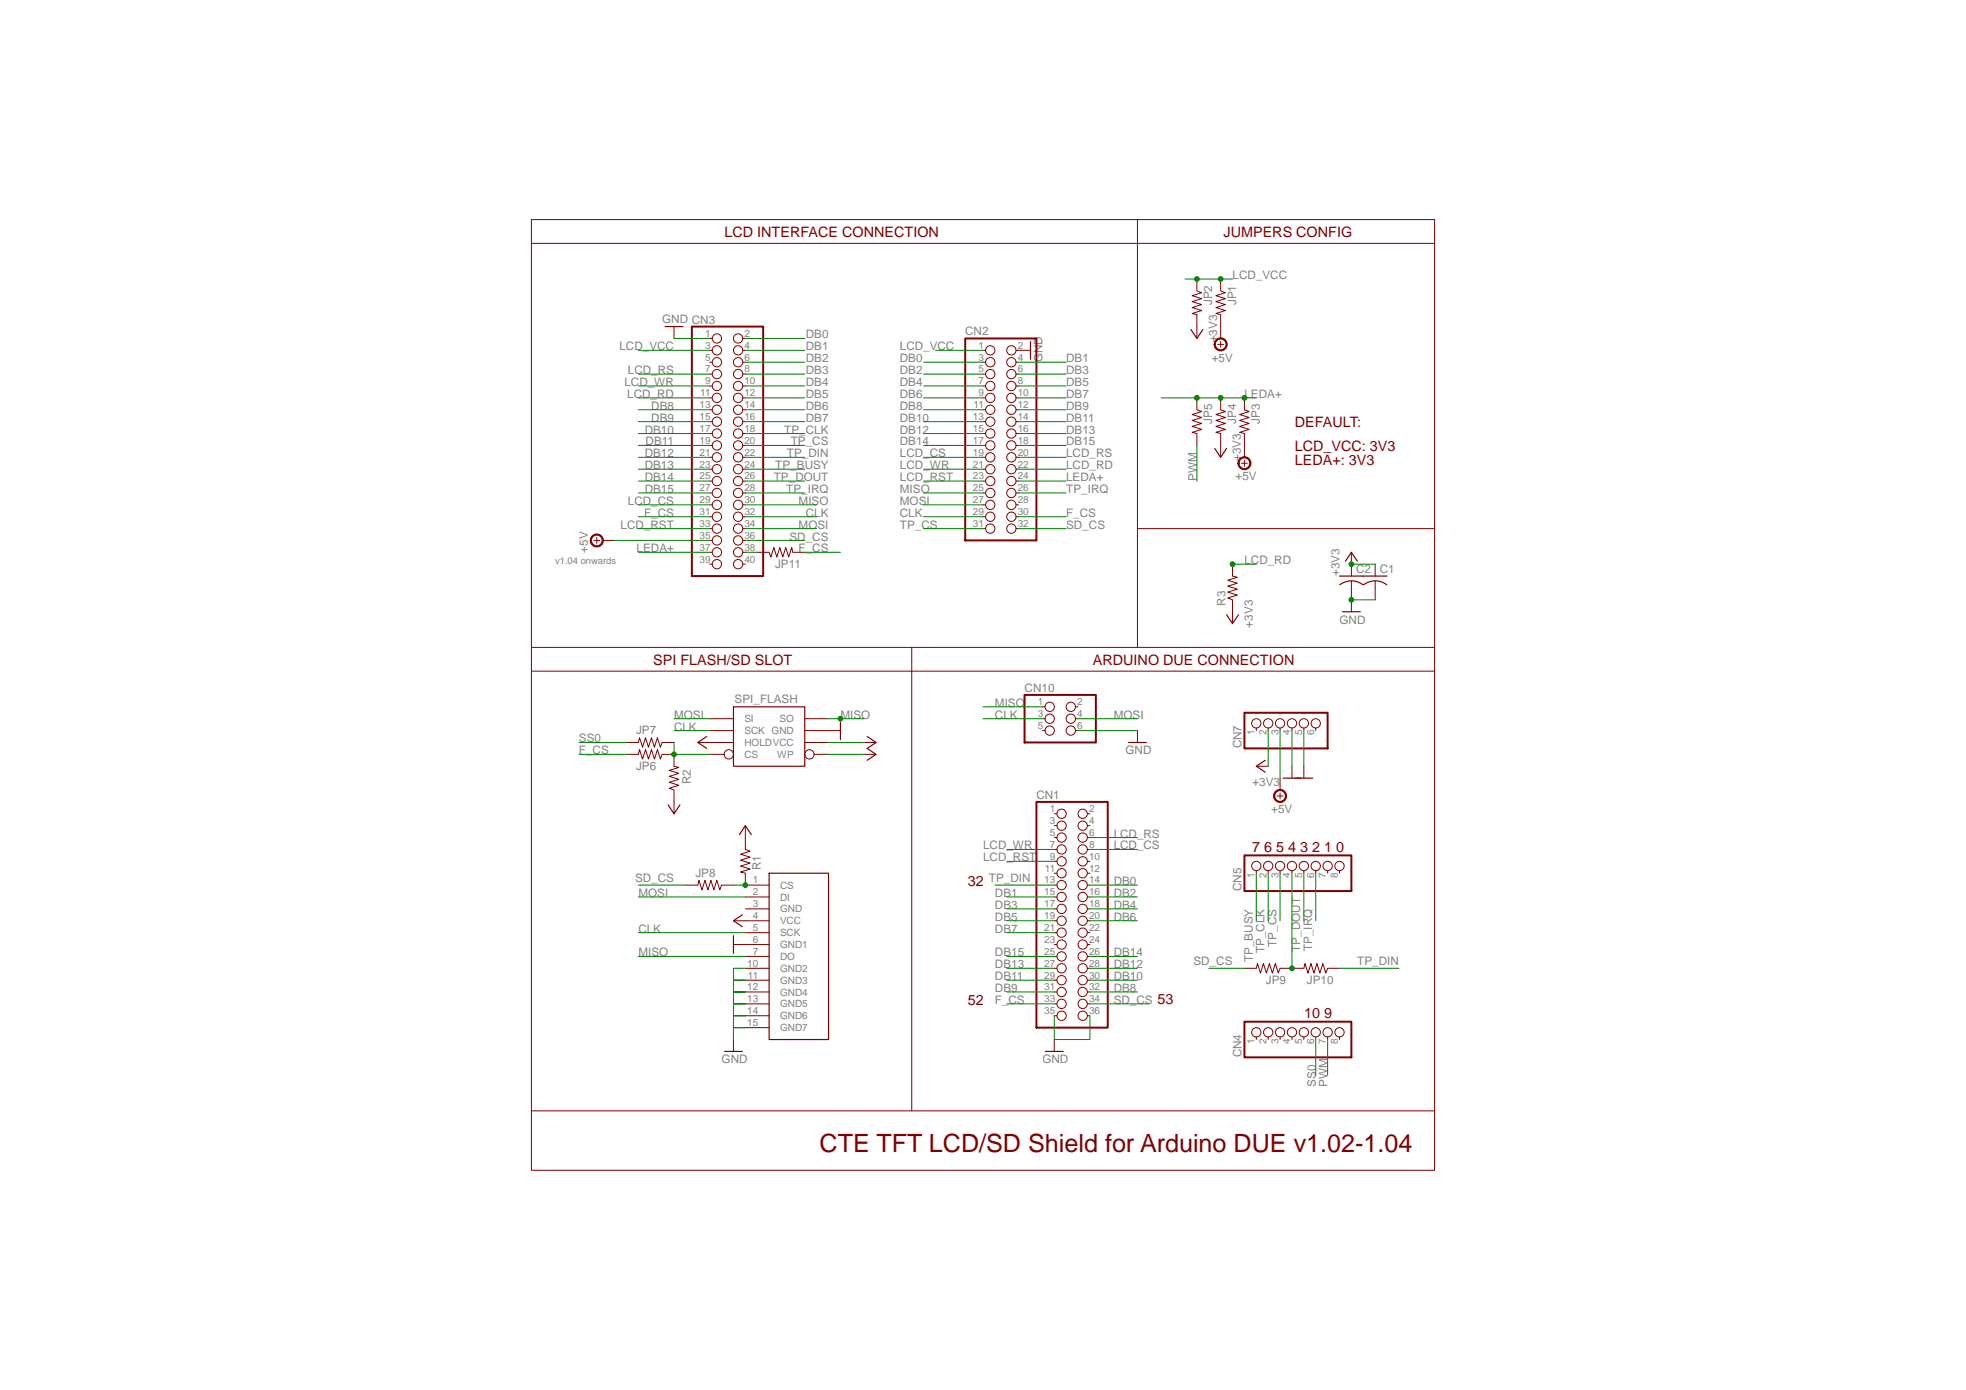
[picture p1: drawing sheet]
<svg xmlns="http://www.w3.org/2000/svg" width="420mm" height="297mm" viewBox="0 0 420 297" stroke-linecap="round" stroke-linejoin="round" font-family="sans-serif">
<g fill="none" stroke="#800000" stroke-width=".21">
<path d="M113.6 52h129.5v86.3M243.1 46.9v5.1h63.5M144 69.8v2.5M210.1 79.9h.5M210.1 77.4h.5M210.1 74.9h.5M217.1 79.9h.6M217.1 77.4h.6M217.1 74.9h3.1M210.1 97.7h.5M210.1 95.2h.5M210.1 92.6h.5"/>
<path d="M210.1 90.1h.5M210.1 87.6h.5M210.1 85h.5M210.1 82.5h.5M217.1 97.7h.6M217.1 95.2h.6M217.1 92.6h.6M217.1 90.1h.6M217.1 87.6h.6M217.1 85h.6M217.1 82.5h.6M210.1 113h.5"/>
<path d="M210.1 110.4h.5M210.1 107.9h.5M210.1 105.3h.5M210.1 102.8h.5M210.1 100.3h.5M217.1 113h.6M217.1 110.4h.6M217.1 107.9h.6M217.1 105.3h.6M217.1 102.8h.6M217.1 100.3h.6M243.1 113h63.5"/>
<path d="M288.8 118v2.6M113.6 138.3h81.2v99.1M194.8 138.3h111.8v5.1M288.8 128.2v2.5M306.6 138.3v-91.4h-193v190.5h193M113.6 143.4h193v94M149.1 158.7h7.6M151.7 156.1h5M151.7 153.6h5M172 156.1h7.6M172 153.6h5.1M172 158.7h5.1"/>
<path d="M222.8 156.1h.5M222.8 153.6h.5M222.8 151h.5M229.8 156.1h.6M229.8 153.6h.6M229.8 151h.6M243.1 156.1v2.6M268.5 155.6v.5M271 155.6v.5M273.6 155.6v.5M276.1 155.6v.5M278.6 155.6v.5"/>
<path d="M281.2 155.6v.5M151.7 161.2h3.1M174 161.2h3.1M184.7 161.2h2.5M268.5 163.7h2.5M273.6 166.3v2.5M276.1 163.7v2.6M278.6 163.7v2.6M268.5 186v.6M271 186v.6M273.6 186v.6M276.1 186v.6"/>
<path d="M278.6 186v.6M281.2 186v.6M283.7 186v.6M286.3 186v.6M113.6 237.4v12.7h193v-12.7M268.5 221.6v.5M271 221.6v.5M273.6 221.6v.5M276.1 221.6v.5M278.6 221.6v.5M281.2 221.6v.5M283.7 221.6v.5"/>
<path d="M286.3 221.6v.5"/>
<circle cx="211.6" cy="79.9" r="1"/>
<circle cx="211.6" cy="77.4" r="1"/>
<circle cx="211.6" cy="74.9" r="1"/>
<circle cx="216.1" cy="79.9" r="1"/>
<circle cx="216.1" cy="77.4" r="1"/>
<circle cx="216.1" cy="74.9" r="1"/>
<circle cx="211.6" cy="97.7" r="1"/>
<circle cx="211.6" cy="95.2" r="1"/>
<circle cx="211.6" cy="92.6" r="1"/>
<circle cx="211.6" cy="90.1" r="1"/>
<circle cx="211.6" cy="87.6" r="1"/>
<circle cx="211.6" cy="85" r="1"/>
<circle cx="211.6" cy="82.5" r="1"/>
<circle cx="216.1" cy="97.7" r="1"/>
<circle cx="216.1" cy="95.2" r="1"/>
<circle cx="216.1" cy="92.6" r="1"/>
<circle cx="216.1" cy="90.1" r="1"/>
<circle cx="216.1" cy="87.6" r="1"/>
<circle cx="216.1" cy="85" r="1"/>
<circle cx="216.1" cy="82.5" r="1"/>
<circle cx="211.6" cy="113" r="1"/>
<circle cx="211.6" cy="110.4" r="1"/>
<circle cx="211.6" cy="107.9" r="1"/>
<circle cx="211.6" cy="105.3" r="1"/>
<circle cx="211.6" cy="102.8" r="1"/>
<circle cx="211.6" cy="100.3" r="1"/>
<circle cx="216.1" cy="113" r="1"/>
<circle cx="216.1" cy="110.4" r="1"/>
<circle cx="216.1" cy="107.9" r="1"/>
<circle cx="216.1" cy="105.3" r="1"/>
<circle cx="216.1" cy="102.8" r="1"/>
<circle cx="216.1" cy="100.3" r="1"/>
<circle cx="224.3" cy="156.1" r="1"/>
<circle cx="224.3" cy="153.6" r="1"/>
<circle cx="224.3" cy="151" r="1"/>
<circle cx="228.8" cy="156.1" r="1"/>
<circle cx="228.8" cy="153.6" r="1"/>
<circle cx="228.8" cy="151" r="1"/>
<circle cx="268.5" cy="154.6" r="1"/>
<circle cx="271" cy="154.6" r="1"/>
<circle cx="273.6" cy="154.6" r="1"/>
<circle cx="276.1" cy="154.6" r="1"/>
<circle cx="278.6" cy="154.6" r="1"/>
<circle cx="281.2" cy="154.6" r="1"/>
<circle cx="155.8" cy="161.2" r="1"/>
<circle cx="173" cy="161.2" r="1"/>
<circle cx="268.5" cy="185.1" r="1"/>
<circle cx="271" cy="185.1" r="1"/>
<circle cx="273.6" cy="185.1" r="1"/>
<circle cx="276.1" cy="185.1" r="1"/>
<circle cx="278.6" cy="185.1" r="1"/>
<circle cx="281.2" cy="185.1" r="1"/>
<circle cx="283.7" cy="185.1" r="1"/>
<circle cx="286.3" cy="185.1" r="1"/>
<circle cx="268.5" cy="220.6" r="1"/>
<circle cx="271" cy="220.6" r="1"/>
<circle cx="273.6" cy="220.6" r="1"/>
<circle cx="276.1" cy="220.6" r="1"/>
<circle cx="278.6" cy="220.6" r="1"/>
<circle cx="281.2" cy="220.6" r="1"/>
<circle cx="283.7" cy="220.6" r="1"/>
<circle cx="286.3" cy="220.6" r="1"/>
</g>
<path d="M142.1 69.8h3.9M220.2 73v3.8M287.5 119.9l1.3-1.9 1.3 1.9M286.9 130.7h3.8M151 157.4l-1.9 1.3 1.9 1.2M156.7 151h15.3v12.7h-15.3zM179.6 154.2v3.8M185.3 159.9l1.9 1.3-1.9 1.3M241.2 158.7h3.8M270.4 162.5l-1.9 1.2 1.9 1.3M274.2 166.3h6.4" fill="none" stroke="#800000" stroke-width=".25"/>
<path d="M206.3 72.3h15.2v43.2h-15.2zM219 148.5h15.2v10.2h-15.2zM265.9 152.3h17.8v7.6h-17.8zM265.9 182.8h22.9v7.6h-22.9zM265.9 218.3h22.9v7.7h-22.9z" fill="none" stroke="#800000" stroke-width=".42"/>
<path d="M272.7 169a1.39 1.39 0 0 1 2.1 .5 1.39 1.39 0 0 1-.9 2 1.39 1.39 0 0 1-1.7-1.4h.2a1.14 1.14 0 0 1 1.6-1.1 1.14 1.14 0 0 1 .3 1.9 1.14 1.14 0 0 1-1.8-.5l-.1-.3h-.2v-.3z" fill-rule="evenodd" fill="#800000"/>
<g fill="none" stroke="#800000" stroke-width=".21">
<path d="M255.8 59.6v2.6l1 .3-2 .7 2 .6-2 .7 2 .6-2 .6 2 .7-2 .6 1 .2v5.1M260.9 59.6v2.6l1 .3-2 .7 2 .6-2 .7 2 .6-2 .6 2 .7-2 .6 1 .2v5.1M184.7 158.7h2.5M133.9 161.2h2.5l.3-1 .6 2 .7-2 .6 2 .6-2 .7 2 .6-2 .6 2 .4-1h2.5v2.5l1.1 .3-2.1 .6 2.1 .7-2.1 .6 2.1 .6-2.1 .7 2.1 .6-2.1 .6 1 .4v5.1M159.3 176.4v5.1l1 .4-2 .6 2 .7-2 .6 2 .6-2 .7 2 .6-2 .7 1 .2v2.5h5.1M272.7 169a1.39 1.39 0 0 1 2.1 .5 1.39 1.39 0 0 1-.9 2 1.39 1.39 0 0 1-1.7-1.4h.2a1.14 1.14 0 0 1 1.6-1.1 1.14 1.14 0 0 1 .3 1.9 1.14 1.14 0 0 1-1.8-.5l-.1-.3h-.2v-.3zM272.9 170.1h1.3M273.6 169.5v1.2M146.6 189.1h2.5l.3-1 .6 2.1 .7-2.1 .6 2.1 .6-2.1 .7 2.1 .6-2.1 .6 2.1 .4-1.1h2.5M156.7 196.8h7.7M159.3 191.7h5.1M159.3 194.2h5.1"/>
<path d="M159.3 199.3h5.1M156.7 201.8h7.7M159.3 204.4h5.1M159.3 206.9h5.1M159.3 212h5.1M159.3 214.5h5.1M159.3 217.1h5.1M159.3 219.6h5.1M159.3 209.5h5.1M156.7 222.1v2.6"/>
</g>
<path d="M254.5 70.4l1.3 1.9 1.3-1.9M185.3 157.4l1.9 1.3-1.9 1.2M142.8 172l1.2 1.9 1.3-1.9M158 178.4l1.3-2 1.3 2M156.7 199.9v3.9M158.7 195.5l-2 1.3 2 1.2M164.4 186.6h12.7v35.5h-12.7zM154.8 224.7h3.9" fill="none" stroke="#800000" stroke-width=".25"/>
<path d="M260 72.5a1.39 1.39 0 0 1 2.1 .5 1.39 1.39 0 0 1-.9 2 1.39 1.39 0 0 1-1.7-1.4h.2a1.14 1.14 0 0 1 1.6-1.1 1.14 1.14 0 0 1 .3 1.9 1.14 1.14 0 0 1-1.8-.5l-.1-.3h-.2v-.4z" fill-rule="evenodd" fill="#800000"/>
<path d="M260 72.5a1.39 1.39 0 0 1 2.1 .5 1.39 1.39 0 0 1-.9 2 1.39 1.39 0 0 1-1.7-1.4h.2a1.14 1.14 0 0 1 1.6-1.1 1.14 1.14 0 0 1 .3 1.9 1.14 1.14 0 0 1-1.8-.5l-.1-.3h-.2v-.4zM260.2 73.6h1.3M260.9 73v1.2M260.9 85v2.6l1 .3-2 .7 2 .6-2 .7 2 .6-2 .6 2 .7-2 .6 1 .2v5.1M265.9 85v2.6l1.1 .3-2.1 .7 2.1 .6-2.1 .7 2.1 .6-2.1 .6 2.1 .7-2.1 .6 1 .2v5.1" fill="none" stroke="#800000" stroke-width=".21"/>
<path d="M259.6 95.8l1.3 1.9 1.2-1.9" fill="none" stroke="#800000" stroke-width=".25"/>
<path d="M265.1 97.9a1.39 1.39 0 0 1 2.1 .5 1.39 1.39 0 0 1-.9 1.9 1.39 1.39 0 0 1-1.7-1.3h.2a1.14 1.14 0 0 1 1.6-1.1 1.14 1.14 0 0 1 .3 1.9 1.14 1.14 0 0 1-1.9-.5v-.3h-.2v-.4z" fill-rule="evenodd" fill="#800000"/>
<g fill="none" stroke="#800000" stroke-width=".21">
<path d="M151.7 72.3h.5M151.7 74.9h.5M151.7 77.4h.5M151.7 79.9h.5M158.7 72.3h.6M158.7 74.9h.6M158.7 77.4h.6M158.7 79.9h.6M151.7 82.5h.5M151.7 85h.5M151.7 87.6h.5M151.7 90.1h.5"/>
<path d="M151.7 92.6h.5M151.7 95.2h.5M151.7 97.7h.5M158.7 82.5h.6M158.7 85h.6M158.7 87.6h.6M158.7 90.1h.6M158.7 92.6h.6M158.7 95.2h.6M158.7 97.7h.6M255.8 85v2.6l1 .3-2 .7 2 .6-2 .7 2 .6-2 .6 2 .7-2 .6 1 .2v2.6M265.1 97.9a1.39 1.39 0 0 1 2.1 .5 1.39 1.39 0 0 1-.9 1.9 1.39 1.39 0 0 1-1.7-1.3h.2a1.14 1.14 0 0 1 1.6-1.1 1.14 1.14 0 0 1 .3 1.9 1.14 1.14 0 0 1-1.9-.5v-.3h-.2v-.4z"/>
<path d="M265.3 99h1.3M265.9 98.4v1.2M128.8 115.5h2.5M151.7 118h.5M151.7 100.3h.5M151.7 102.8h.5M151.7 105.3h.5M151.7 107.9h.5M151.7 110.4h.5M151.7 113h.5M151.7 115.5h.5M158.7 118h.6"/>
<path d="M158.7 100.3h.6M158.7 102.8h.6M158.7 105.3h.6M158.7 107.9h.6M158.7 110.4h.6M158.7 113h.6M158.7 115.5h.6M161.8 118h2.6l.4 1 .6-2 .6 2 .7-2 .6 2 .6-2 .7 2 .6-2 .2 1h2.6M151.7 120.6h.5M158.7 120.6h.6M263.4 120.6v2.5l1 .3-2 .6 2 .6-2 .7 2 .6-2 .6 2 .7-2 .6 1 .4v5.1M288.8 120.6v2.5"/>
<path d="M288.8 124.1v4.1M293.9 120.6v2.5M293.9 124.1v4.1M133.9 158.7h2.5l.3-1.1 .6 2.1 .7-2.1 .6 2.1 .6-2.1 .7 2.1 .6-2.1 .6 2.1 .4-1h2.5M225.3 179h.6M225.3 176.4h.6M225.3 173.9h.6M232.4 179h.5M232.4 176.4h.5M232.4 173.9h.5M225.3 199.3h.6M225.3 196.8h.6"/>
<path d="M225.3 194.2h.6M225.3 191.7h.6M225.3 189.1h.6M225.3 186.6h.6M225.3 184.1h.6M225.3 181.5h.6M232.4 199.3h.5M232.4 196.8h.5M232.4 194.2h.5M232.4 191.7h.5M232.4 189.1h.5M232.4 186.6h.5"/>
<path d="M232.4 184.1h.5M232.4 181.5h.5M225.3 217.1h.6M225.3 214.5h.6M225.3 212h.6M225.3 209.5h.6M225.3 206.9h.6M225.3 204.4h.6M225.3 201.8h.6M232.4 217.1h.5M232.4 214.5h.5M232.4 212h.5"/>
<path d="M232.4 209.5h.5M232.4 206.9h.5M232.4 204.4h.5M232.4 201.8h.5M265.9 206.9h2.6l.2-1 .7 2 .6-2 .6 2 .7-2 .6 2 .7-2 .6 2 .4-1h5l.3-1 .6 2 .7-2 .6 2 .6-2 .7 2 .6-2 .6 2 .4-1h2.6M225.3 222.1v2.6"/>
<circle cx="153.2" cy="72.3" r="1"/>
<circle cx="153.2" cy="74.9" r="1"/>
<circle cx="153.2" cy="77.4" r="1"/>
<circle cx="153.2" cy="79.9" r="1"/>
<circle cx="157.7" cy="79.9" r="1"/>
<circle cx="157.7" cy="74.9" r="1"/>
<circle cx="157.7" cy="72.3" r="1"/>
<circle cx="157.7" cy="77.4" r="1"/>
<circle cx="153.2" cy="82.5" r="1"/>
<circle cx="153.2" cy="97.7" r="1"/>
<circle cx="153.2" cy="85" r="1"/>
<circle cx="153.2" cy="95.2" r="1"/>
<circle cx="153.2" cy="87.6" r="1"/>
<circle cx="153.2" cy="90.1" r="1"/>
<circle cx="153.2" cy="92.6" r="1"/>
<circle cx="157.7" cy="85" r="1"/>
<circle cx="157.7" cy="87.6" r="1"/>
<circle cx="157.7" cy="82.5" r="1"/>
<circle cx="157.7" cy="90.1" r="1"/>
<circle cx="157.7" cy="92.6" r="1"/>
<circle cx="157.7" cy="95.2" r="1"/>
<circle cx="157.7" cy="97.7" r="1"/>
<circle cx="153.2" cy="105.3" r="1"/>
<circle cx="153.2" cy="110.4" r="1"/>
<circle cx="153.2" cy="100.3" r="1"/>
<circle cx="153.2" cy="102.8" r="1"/>
<circle cx="153.2" cy="113" r="1"/>
<circle cx="153.2" cy="107.9" r="1"/>
<circle cx="153.2" cy="118" r="1"/>
<circle cx="153.2" cy="115.5" r="1"/>
<circle cx="157.7" cy="118" r="1"/>
<circle cx="157.7" cy="110.4" r="1"/>
<circle cx="157.7" cy="113" r="1"/>
<circle cx="157.7" cy="115.5" r="1"/>
<circle cx="157.7" cy="102.8" r="1"/>
<circle cx="157.7" cy="107.9" r="1"/>
<circle cx="157.7" cy="105.3" r="1"/>
<circle cx="157.7" cy="100.3" r="1"/>
<circle cx="153.2" cy="120.6" r="1"/>
<circle cx="157.7" cy="120.6" r="1"/>
<circle cx="226.9" cy="179" r="1"/>
<circle cx="226.9" cy="176.4" r="1"/>
<circle cx="226.9" cy="173.9" r="1"/>
<circle cx="231.4" cy="179" r="1"/>
<circle cx="231.4" cy="176.4" r="1"/>
<circle cx="231.4" cy="173.9" r="1"/>
<circle cx="226.9" cy="199.3" r="1"/>
<circle cx="226.9" cy="196.8" r="1"/>
<circle cx="226.9" cy="194.2" r="1"/>
<circle cx="226.9" cy="191.7" r="1"/>
<circle cx="226.9" cy="189.1" r="1"/>
<circle cx="226.9" cy="186.6" r="1"/>
<circle cx="226.9" cy="184.1" r="1"/>
<circle cx="226.9" cy="181.5" r="1"/>
<circle cx="231.4" cy="199.3" r="1"/>
<circle cx="231.4" cy="196.8" r="1"/>
<circle cx="231.4" cy="194.2" r="1"/>
<circle cx="231.4" cy="191.7" r="1"/>
<circle cx="231.4" cy="189.1" r="1"/>
<circle cx="231.4" cy="186.6" r="1"/>
<circle cx="231.4" cy="184.1" r="1"/>
<circle cx="231.4" cy="181.5" r="1"/>
<circle cx="226.9" cy="217.1" r="1"/>
<circle cx="226.9" cy="214.5" r="1"/>
<circle cx="226.9" cy="212" r="1"/>
<circle cx="226.9" cy="209.5" r="1"/>
<circle cx="226.9" cy="206.9" r="1"/>
<circle cx="226.9" cy="204.4" r="1"/>
<circle cx="226.9" cy="201.8" r="1"/>
<circle cx="231.4" cy="217.1" r="1"/>
<circle cx="231.4" cy="214.5" r="1"/>
<circle cx="231.4" cy="212" r="1"/>
<circle cx="231.4" cy="209.5" r="1"/>
<circle cx="231.4" cy="206.9" r="1"/>
<circle cx="231.4" cy="204.4" r="1"/>
<circle cx="231.4" cy="201.8" r="1"/>
</g>
<path d="M262.1 131.4l1.3 1.9 1.3-1.9M286.3 123.1h10.1M286.3 125a4 4 0 0 1 5 0M291.4 125a4 4 0 0 1 5 0M223.4 224.7h3.8" fill="none" stroke="#800000" stroke-width=".25"/>
<path d="M147.9 69.8h15.2v53.3h-15.2zM221.5 171.4h15.2v48.2h-15.2z" fill="none" stroke="#800000" stroke-width=".42"/>
<path d="M126.7 114.4a1.4 1.4 0 0 1 2.1 .5 1.4 1.4 0 0 1-1 2 1.4 1.4 0 0 1-1.7-1.4h.3a1.14 1.14 0 0 1 1.6-1.1 1.14 1.14 0 0 1 .3 1.9 1.14 1.14 0 0 1-1.9-.5v-.3h-.3l.1-.4z" fill-rule="evenodd" fill="#800000"/>
<path d="M126.7 114.4a1.4 1.4 0 0 1 2.1 .5 1.4 1.4 0 0 1-1 2 1.4 1.4 0 0 1-1.7-1.4h.3a1.14 1.14 0 0 1 1.6-1.1 1.14 1.14 0 0 1 .3 1.9 1.14 1.14 0 0 1-1.9-.5v-.3h-.3l.1-.4zM126.9 115.5h1.3M127.5 114.9v1.2" fill="none" stroke="#800000" stroke-width=".21"/>
<path d="M288.8 128.2h5.1" fill="none" stroke="#008000" stroke-width=".21"/>
<circle cx="288.8" cy="128.2" r=".51" fill="#008000"/>
<g fill="none" stroke="#008000" stroke-width=".21">
<path d="M144 72.3h7.7M131.3 115.5h20.4M288.8 120.6h5.1M230.4 156.1h12.7M273.6 156.1v10.2M276.1 156.1v7.6M278.6 156.1v7.6M177.1 161.2h7.6M159.3 206.9h-2.6v2.6h2.6h-2.6v2.5h2.6h-2.6v2.5h2.6h-2.6v2.6h2.6h-2.6v2.5h2.6h-2.6v2.5M225.3 217.1v5h7.6v-5"/>
<circle cx="288.8" cy="128.2" r=".51"/>
</g>
<circle cx="288.8" cy="120.6" r=".51" fill="#008000"/>
<g fill="none" stroke="#008000" stroke-width=".21">
<path d="M159.3 77.4h12.7M159.3 79.9h12.7M159.3 74.9h12.7M159.3 72.3h12.7M197.4 79.9h12.7M197.4 77.4h12.7M217.7 77.4h10.1M217.7 79.9h10.1M159.3 82.5h12.7M159.3 85h12.7M159.3 87.6h12.7M159.3 90.1h12.7"/>
<path d="M197.4 82.5h12.7M197.4 85h12.7M217.7 82.5h10.1M217.7 85h10.1M159.3 113h15.2M159.3 110.4h15.2M159.3 107.9h15.2M197.4 107.9h12.7M197.4 110.4h12.7M197.4 105.3h12.7M144 153.6h7.7M144 156.1h7.7"/>
<path d="M177.1 158.7h7.6M177.1 153.6h2.5M210.1 151h12.7M210.1 153.6h12.7M230.4 153.6h12.7M271 156.1v7.6M136.4 191.7h22.9M136.4 199.3h22.9M215.2 191.7h10.1M215.2 194.2h10.1M215.2 196.8h10.1M215.2 199.3h10.1"/>
<path d="M232.9 191.7h10.2M232.9 189.1h10.2M232.9 194.2h10.2M232.9 196.8h10.2"/>
<circle cx="288.8" cy="120.6" r=".51"/>
</g>
<circle cx="179.6" cy="153.6" r=".51" fill="#008000"/>
<g fill="none" stroke="#008000" stroke-width=".21">
<path d="M136.4 79.9h15.3M136.4 82.5h15.3M136.4 85h15.3M197.4 97.7h12.7M217.7 97.7h10.1M136.4 107.9h15.3M197.4 100.3h12.7M217.7 100.3h10.1M263.4 120.6h5.1M179.6 153.6h5.1M232.9 179h10.2M215.2 181.5h10.1"/>
<path d="M232.9 181.5h10.2M136.4 204.4h22.9"/>
<circle cx="179.6" cy="153.6" r=".51"/>
</g>
<circle cx="263.4" cy="120.6" r=".51" fill="#008000"/>
<g fill="none" stroke="#008000" stroke-width=".21">
<path d="M253.2 59.6h10.2M136.4 74.9h15.3M199.9 74.9h10.2M136.4 87.6h15.3M136.4 90.1h15.3M136.4 92.6h15.3M136.4 95.2h15.3M136.4 97.7h15.3M159.3 95.2h12.7M197.4 95.2h12.7M197.4 87.6h12.7M197.4 90.1h12.7"/>
<path d="M197.4 92.6h12.7M217.7 95.2h10.1M217.7 87.6h10.1M217.7 90.1h10.1M217.7 92.6h10.1M136.4 105.3h15.3M136.4 102.8h15.3M136.4 100.3h15.3M136.4 113h15.3M159.3 105.3h12.7M197.4 113h12.7M197.4 102.8h12.7"/>
<path d="M217.7 105.3h10.1M215.2 184.1h10.1M273.6 186.6v10.2M281.2 186.6v10.2M215.2 204.4h10.1M215.2 212h10.1M215.2 209.5h10.1M215.2 206.9h10.1M232.9 204.4h10.2M232.9 212h10.2M232.9 209.5h10.2M232.9 206.9h10.2"/>
<circle cx="263.4" cy="120.6" r=".51"/>
</g>
<circle cx="255.8" cy="59.6" r=".51" fill="#008000"/>
<circle cx="255.8" cy="59.6" r=".51" fill="none" stroke="#008000" stroke-width=".21"/>
<circle cx="260.9" cy="59.6" r=".51" fill="#008000"/>
<g fill="none" stroke="#008000" stroke-width=".21">
<path d="M159.3 92.6h12.7M159.3 97.7h12.7M136.4 110.4h15.3M159.3 100.3h12.7M159.3 102.8h12.7M159.3 115.5h12.7M172 118h7.6M217.7 110.4h10.1M217.7 113h10.1M123.7 161.2h10.2M136.4 189.1h10.2M212.6 189.1h12.7"/>
<path d="M268.5 186.6v10.2M271 186.6v10.2M278.6 186.6v10.2M215.2 214.5h10.1M232.9 214.5h12.7M258.3 206.9h7.6M286.3 206.9h12.7"/>
<circle cx="260.9" cy="59.6" r=".51"/>
</g>
<circle cx="144.1" cy="161.2" r=".51" fill="#008000"/>
<g fill="none" stroke="#008000" stroke-width=".21">
<path d="M144 158.7v2.5h7.7"/>
<circle cx="144.1" cy="161.2" r=".51"/>
</g>
<circle cx="159.3" cy="189.1" r=".51" fill="#008000"/>
<g fill="none" stroke="#008000" stroke-width=".21">
<path d="M248.2 85h20.3M136.4 118h15.3M217.7 102.8h10.1M156.7 189.1h2.6"/>
<circle cx="159.3" cy="189.1" r=".51"/>
</g>
<circle cx="260.9" cy="85" r=".51" fill="#008000"/>
<circle cx="260.9" cy="85" r=".51" fill="none" stroke="#008000" stroke-width=".21"/>
<circle cx="265.9" cy="85" r=".51" fill="#008000"/>
<circle cx="265.9" cy="85" r=".51" fill="none" stroke="#008000" stroke-width=".21"/>
<circle cx="255.8" cy="85" r=".51" fill="#008000"/>
<g fill="none" stroke="#008000" stroke-width=".21">
<path d="M159.3 118h2.5M123.7 158.7h10.2M276.1 186.6v20.3M281.2 222.1v7.7"/>
<circle cx="255.8" cy="85" r=".51"/>
</g>
<circle cx="276.1" cy="206.9" r=".51" fill="#008000"/>
<g fill="none" stroke="#008000" stroke-width=".21">
<path d="M255.8 95.2v7.6M283.7 222.1v7.7"/>
<circle cx="276.1" cy="206.9" r=".51"/>
</g>
<text font-size="5.4" fill="#800000" x="175.1" y="246.2">CTE TFT LCD/SD Shield for Arduino DUE v1.02-1.04</text>
<g font-size="3.1" fill="#800000">
<text x="154.8" y="50.7">LCD INTERFACE CONNECTION</text>
<text x="261.5" y="50.7">JUMPERS CONFIG</text>
<text x="276.7" y="91.3">DEFAULT:</text>
<text x="276.7" y="96.4">LCD_VCC: 3V3</text>
<text x="276.7" y="99.4">LEDA+: 3V3</text>
<text x="139.6" y="142.1">SPI FLASH/SD SLOT</text>
<text x="233.6" y="142.1">ARDUINO DUE CONNECTION</text>
<text x="267.6" y="182">7 6 5 4 3 2 1 0</text>
<text x="206.9" y="189.4">32</text>
<text x="206.9" y="214.8">52</text>
<text x="247.3" y="214.7">53</text>
<text x="278.7" y="217.6">10 9</text>
</g>
<g font-size="2.5" fill="#808080">
<text x="263.4" y="59.6">LCD_VCC</text>
<text x="259.1" y="65.2" transform="rotate(-90 259.1 65.2)">JP2</text>
<text x="264.1" y="65.2" transform="rotate(-90 264.1 65.2)">JP1</text>
<text x="141.5" y="69">GND CN3</text>
<text x="206.3" y="71.7">CN2</text>
<text x="132.4" y="74.9">LCD_VCC</text>
<text x="172.2" y="72.3">DB0</text>
<text x="172.2" y="74.9">DB1</text>
<text x="172.2" y="77.4">DB2</text>
<text x="192.3" y="74.9">LCD_VCC</text>
<text x="192.3" y="77.4">DB0</text>
<text x="222.8" y="77.4" transform="rotate(-90 222.8 77.4)">GND</text>
<text x="227.8" y="77.4">DB1</text>
<text x="259" y="77.3">+5V</text>
<text x="260.1" y="73.2" transform="rotate(-90 260.1 73.2)">+3V3</text>
<text x="133.4" y="82.5">LCD_WR</text>
<text x="134.2" y="79.9">LCD_RS</text>
<text x="172.2" y="82.5">DB4</text>
<text x="172.2" y="79.9">DB3</text>
<text x="192.3" y="79.9">DB2</text>
<text x="192.3" y="82.5">DB4</text>
<text x="227.8" y="79.9">DB3</text>
<text x="227.8" y="82.5">DB5</text>
<text x="134.1" y="85">LCD_RD</text>
<text x="139.2" y="87.6">DB8</text>
<text x="172.2" y="87.6">DB6</text>
<text x="172.2" y="85">DB5</text>
<text x="192.3" y="85">DB6</text>
<text x="192.3" y="87.6">DB8</text>
<text x="227.8" y="85">DB7</text>
<text x="227.8" y="87.6">DB9</text>
<text x="265.9" y="85">LEDA+</text>
<text x="137.8" y="92.6">DB10</text>
<text x="138" y="95.2">DB11</text>
<text x="139.2" y="90.1">DB9</text>
<text x="167.6" y="92.6">TP_CLK</text>
<text x="169" y="95.2">TP_CS</text>
<text x="172.2" y="90.1">DB7</text>
<text x="192.3" y="90.1">DB10</text>
<text x="192.3" y="92.6">DB12</text>
<text x="192.3" y="95.2">DB14</text>
<text x="227.8" y="90.1">DB11</text>
<text x="227.8" y="92.6">DB13</text>
<text x="227.8" y="95.2">DB15</text>
<text x="259.1" y="90.6" transform="rotate(-90 259.1 90.6)">JP5</text>
<text x="264.1" y="90.6" transform="rotate(-90 264.1 90.6)">JP4</text>
<text x="269.2" y="90.6" transform="rotate(-90 269.2 90.6)">JP3</text>
<text x="137.8" y="97.7">DB12</text>
<text x="137.8" y="100.3">DB13</text>
<text x="165.7" y="100.3">TP_BUSY</text>
<text x="168.2" y="97.7">TP_DIN</text>
<text x="192.3" y="97.7">LCD_CS</text>
<text x="192.3" y="100.3">LCD_WR</text>
<text x="227.8" y="97.7">LCD_RS</text>
<text x="227.8" y="100.3">LCD_RD</text>
<text x="265.2" y="98.6" transform="rotate(-90 265.2 98.6)">+3V3</text>
<text x="134.2" y="107.9">LCD_CS</text>
<text x="137.8" y="102.8">DB14</text>
<text x="137.8" y="105.3">DB15</text>
<text x="165.4" y="102.8">TP_DOUT</text>
<text x="168" y="105.3">TP_IRQ</text>
<text x="170.7" y="107.9">MISO</text>
<text x="192.3" y="107.9">MOSI</text>
<text x="192.3" y="105.3">MISO</text>
<text x="192.3" y="102.8">LCD_RST</text>
<text x="227.8" y="105.3">TP_IRQ</text>
<text x="227.8" y="102.8">LEDA+</text>
<text x="255.8" y="102.8" transform="rotate(-90 255.8 102.8)">PWM</text>
<text x="264" y="102.7">+5V</text>
<text x="132.6" y="113">LCD_RST</text>
<text x="137.7" y="110.4">F_CS</text>
<text x="170.7" y="113">MOSI</text>
<text x="172.2" y="110.4">CLK</text>
<text x="192.3" y="113">TP_CS</text>
<text x="192.3" y="110.4">CLK</text>
<text x="227.8" y="113">SD_CS</text>
<text x="227.8" y="110.4">F_CS</text>
<text x="125.6" y="118.1" transform="rotate(-90 125.6 118.1)">+5V</text>
<text x="136" y="118">LEDA+</text>
<text x="168.7" y="115.5">SD_CS</text>
<text x="170.7" y="118">F_CS</text>
<text x="165.6" y="121.3">JP11</text>
<text x="265.9" y="120.6">LCD_RD</text>
<text x="286.3" y="123.1" transform="rotate(-90 286.3 123.1)">+3V3</text>
<text x="289.8" y="122.5">C2</text>
<text x="294.9" y="122.5">C1</text>
<text x="261.9" y="129.5" transform="rotate(-90 261.9 129.5)">R3</text>
<text x="267.7" y="134.1" transform="rotate(-90 267.7 134.1)">+3V3</text>
<text x="286.3" y="133.3">GND</text>
<text x="219" y="147.9">CN10</text>
<text x="144" y="153.6">MOSI</text>
<text x="157" y="150.3">SPI_FLASH</text>
<text x="179.6" y="153.6">MISO</text>
<text x="212.6" y="153.6">CLK</text>
<text x="212.6" y="151">MISO</text>
<text x="238" y="153.6">MOSI</text>
<text x="123.7" y="161.2">F_CS</text>
<text x="123.7" y="158.7">SS0</text>
<text x="135.9" y="156.9">JP7</text>
<text x="144" y="156.1">CLK</text>
<text x="240.5" y="161.2">GND</text>
<text x="265.3" y="159.9" transform="rotate(-90 265.3 159.9)">CN7</text>
<text x="135.9" y="164.5">JP6</text>
<text x="147.6" y="167.6" transform="rotate(-90 147.6 167.6)">R2</text>
<text x="221.5" y="170.7">CN1</text>
<text x="267.6" y="168.1">+3V3</text>
<text x="271.7" y="173.8">+5V</text>
<text x="238" y="179">LCD_RS</text>
<text x="162.6" y="186" transform="rotate(-90 162.6 186)">R1</text>
<text x="210.1" y="181.5">LCD_WR</text>
<text x="210.1" y="184.1">LCD_RST</text>
<text x="238" y="181.5">LCD_CS</text>
<text x="135.7" y="188.4">SD_CS</text>
<text x="136.4" y="191.7">MOSI</text>
<text x="148.6" y="187.3">JP8</text>
<text x="211.3" y="188.4">TP_DIN</text>
<text x="212.6" y="191.7">DB1</text>
<text x="238" y="189.1">DB0</text>
<text x="238" y="191.7">DB2</text>
<text x="265.3" y="190.4" transform="rotate(-90 265.3 190.4)">CN5</text>
<text x="212.6" y="194.2">DB3</text>
<text x="212.6" y="196.8">DB5</text>
<text x="238" y="194.2">DB4</text>
<text x="238" y="196.8">DB6</text>
<text x="136.4" y="199.3">CLK</text>
<text x="212.6" y="199.3">DB7</text>
<text x="270.3" y="203.7" transform="rotate(-90 270.3 203.7)">TP_CLK</text>
<text x="272.8" y="202.3" transform="rotate(-90 272.8 202.3)">TP_CS</text>
<text x="277.9" y="203.4" transform="rotate(-90 277.9 203.4)">TP_DOUT</text>
<text x="280.4" y="203.3" transform="rotate(-90 280.4 203.3)">TP_IRQ</text>
<text x="136.4" y="204.4">MISO</text>
<text x="212.6" y="209.5">DB11</text>
<text x="212.6" y="206.9">DB13</text>
<text x="212.6" y="204.4">DB15</text>
<text x="238" y="209.5">DB10</text>
<text x="238" y="206.9">DB12</text>
<text x="238" y="204.4">DB14</text>
<text x="255.1" y="206.2">SD_CS</text>
<text x="267.7" y="205.6" transform="rotate(-90 267.7 205.6)">TP_BUSY</text>
<text x="290.1" y="206.2">TP_DIN</text>
<text x="212.6" y="214.5">F_CS</text>
<text x="212.6" y="212">DB9</text>
<text x="238" y="214.5">SD_CS</text>
<text x="238" y="212">DB8</text>
<text x="270.5" y="210.2">JP9</text>
<text x="279.3" y="210.2">JP10</text>
<text x="154.2" y="227.2">GND</text>
<text x="222.8" y="227.2">GND</text>
<text x="265.3" y="226" transform="rotate(-90 265.3 226)">CN4</text>
<text x="281.2" y="232.3" transform="rotate(-90 281.2 232.3)">SS0</text>
<text x="283.7" y="232.3" transform="rotate(-90 283.7 232.3)">PWM</text>
</g>
<g font-size="2.1" fill="#808080">
<text x="150.7" y="72">1</text>
<text x="159.1" y="72">2</text>
<text x="150.7" y="74.5">3</text>
<text x="150.7" y="77">5</text>
<text x="159.1" y="74.5">4</text>
<text x="159.1" y="77">6</text>
<text x="209.1" y="74.5">1</text>
<text x="209.1" y="77">3</text>
<text x="217.5" y="74.5">2</text>
<text x="217.5" y="77">4</text>
<text x="150.7" y="79.6">7</text>
<text x="150.7" y="82.1">9</text>
<text x="159.1" y="79.6">8</text>
<text x="159.1" y="82.1">10</text>
<text x="209.1" y="79.6">5</text>
<text x="209.1" y="82.1">7</text>
<text x="217.5" y="79.6">6</text>
<text x="217.5" y="82.1">8</text>
<text x="149.5" y="87.2">13</text>
<text x="149.5" y="89.7">15</text>
<text x="149.7" y="84.7">11</text>
<text x="159.1" y="84.7">12</text>
<text x="159.1" y="87.2">14</text>
<text x="159.1" y="89.7">16</text>
<text x="207.9" y="89.7">13</text>
<text x="208.1" y="87.2">11</text>
<text x="209.1" y="84.7">9</text>
<text x="217.5" y="87.2">12</text>
<text x="217.5" y="89.7">14</text>
<text x="217.5" y="84.7">10</text>
<text x="149.5" y="92.3">17</text>
<text x="149.5" y="94.8">19</text>
<text x="159.1" y="92.3">18</text>
<text x="159.1" y="94.8">20</text>
<text x="207.9" y="92.3">15</text>
<text x="207.9" y="94.8">17</text>
<text x="217.5" y="92.3">16</text>
<text x="217.5" y="94.8">18</text>
<text x="149.5" y="97.4">21</text>
<text x="149.5" y="99.9">23</text>
<text x="159.1" y="97.4">22</text>
<text x="159.1" y="99.9">24</text>
<text x="207.9" y="97.4">19</text>
<text x="207.9" y="99.9">21</text>
<text x="217.5" y="97.4">20</text>
<text x="217.5" y="99.9">22</text>
<text x="149.5" y="102.4">25</text>
<text x="149.5" y="105">27</text>
<text x="149.5" y="107.5">29</text>
<text x="159.1" y="102.4">26</text>
<text x="159.1" y="105">28</text>
<text x="159.1" y="107.5">30</text>
<text x="207.9" y="102.4">23</text>
<text x="207.9" y="105">25</text>
<text x="207.9" y="107.5">27</text>
<text x="217.5" y="102.4">24</text>
<text x="217.5" y="105">26</text>
<text x="217.5" y="107.5">28</text>
<text x="149.5" y="110.1">31</text>
<text x="149.5" y="112.6">33</text>
<text x="159.1" y="110.1">32</text>
<text x="159.1" y="112.6">34</text>
<text x="207.9" y="110.1">29</text>
<text x="207.9" y="112.6">31</text>
<text x="217.5" y="110.1">30</text>
<text x="217.5" y="112.6">32</text>
<text x="149.5" y="115.1">35</text>
<text x="149.5" y="117.7">37</text>
<text x="159.1" y="115.1">36</text>
<text x="159.1" y="117.7">38</text>
<text x="149.5" y="120.2">39</text>
<text x="159.1" y="120.2">40</text>
<text x="159.1" y="154.3">SI</text>
<text x="166.6" y="154.3">SO</text>
<text x="221.8" y="150.7">1</text>
<text x="221.8" y="153.2">3</text>
<text x="221.8" y="155.8">5</text>
<text x="230.2" y="150.7">2</text>
<text x="230.2" y="153.2">4</text>
<text x="230.2" y="155.8">6</text>
<text x="159.1" y="156.9">SCK GND</text>
<text x="159.1" y="162">CS</text>
<text x="159.1" y="159.4">HOLDVCC</text>
<text x="166.1" y="162">WP</text>
<text x="268.1" y="157.1" transform="rotate(-90 268.1 157.1)">1</text>
<text x="270.7" y="157.1" transform="rotate(-90 270.7 157.1)">2</text>
<text x="273.2" y="157.1" transform="rotate(-90 273.2 157.1)">3</text>
<text x="275.7" y="157.1" transform="rotate(-90 275.7 157.1)">4</text>
<text x="278.3" y="157.1" transform="rotate(-90 278.3 157.1)">5</text>
<text x="280.8" y="157.1" transform="rotate(-90 280.8 157.1)">6</text>
<text x="224.3" y="173.5">1</text>
<text x="232.7" y="173.5">2</text>
<text x="224.3" y="176.1">3</text>
<text x="224.3" y="178.6">5</text>
<text x="232.7" y="176.1">4</text>
<text x="232.7" y="178.6">6</text>
<text x="224.3" y="181.2">7</text>
<text x="224.3" y="183.7">9</text>
<text x="232.7" y="181.2">8</text>
<text x="232.7" y="183.7">10</text>
<text x="160.9" y="188.8">1</text>
<text x="160.9" y="191.3">2</text>
<text x="166.7" y="189.9">CS</text>
<text x="223.1" y="188.8">13</text>
<text x="223.1" y="191.3">15</text>
<text x="223.3" y="186.2">11</text>
<text x="232.7" y="188.8">14</text>
<text x="232.7" y="191.3">16</text>
<text x="232.7" y="186.2">12</text>
<text x="268.1" y="187.6" transform="rotate(-90 268.1 187.6)">1</text>
<text x="270.7" y="187.6" transform="rotate(-90 270.7 187.6)">2</text>
<text x="273.2" y="187.6" transform="rotate(-90 273.2 187.6)">3</text>
<text x="275.7" y="187.6" transform="rotate(-90 275.7 187.6)">4</text>
<text x="278.3" y="187.6" transform="rotate(-90 278.3 187.6)">5</text>
<text x="280.8" y="187.6" transform="rotate(-90 280.8 187.6)">6</text>
<text x="283.4" y="187.6" transform="rotate(-90 283.4 187.6)">7</text>
<text x="285.9" y="187.6" transform="rotate(-90 285.9 187.6)">8</text>
<text x="160.9" y="193.9">3</text>
<text x="160.9" y="196.4">4</text>
<text x="166.7" y="192.4">DI</text>
<text x="166.7" y="195">GND</text>
<text x="166.7" y="197.5">VCC</text>
<text x="223.1" y="193.9">17</text>
<text x="223.1" y="196.4">19</text>
<text x="232.7" y="193.9">18</text>
<text x="232.7" y="196.4">20</text>
<text x="160.9" y="198.9">5</text>
<text x="160.9" y="201.5">6</text>
<text x="166.7" y="200.1">SCK</text>
<text x="166.7" y="202.6">GND1</text>
<text x="223.1" y="198.9">21</text>
<text x="223.1" y="201.5">23</text>
<text x="232.7" y="198.9">22</text>
<text x="232.7" y="201.5">24</text>
<text x="159.7" y="206.6">10</text>
<text x="159.8" y="209.1">11</text>
<text x="160.9" y="204">7</text>
<text x="166.7" y="205.1">DO</text>
<text x="166.7" y="207.7">GND2</text>
<text x="223.1" y="204">25</text>
<text x="223.1" y="206.6">27</text>
<text x="223.1" y="209.1">29</text>
<text x="232.7" y="204">26</text>
<text x="232.7" y="206.6">28</text>
<text x="232.7" y="209.1">30</text>
<text x="159.7" y="211.6">12</text>
<text x="159.7" y="214.2">13</text>
<text x="166.7" y="212.8">GND4</text>
<text x="166.7" y="215.3">GND5</text>
<text x="166.7" y="210.2">GND3</text>
<text x="223.1" y="211.6">31</text>
<text x="223.1" y="214.2">33</text>
<text x="232.7" y="211.6">32</text>
<text x="232.7" y="214.2">34</text>
<text x="159.7" y="216.7">14</text>
<text x="159.7" y="219.3">15</text>
<text x="166.7" y="217.8">GND6</text>
<text x="166.7" y="220.4">GND7</text>
<text x="223.1" y="216.7">35</text>
<text x="232.7" y="216.7">36</text>
<text x="268.1" y="223.1" transform="rotate(-90 268.1 223.1)">1</text>
<text x="270.7" y="223.1" transform="rotate(-90 270.7 223.1)">2</text>
<text x="273.2" y="223.1" transform="rotate(-90 273.2 223.1)">3</text>
<text x="275.7" y="223.1" transform="rotate(-90 275.7 223.1)">4</text>
<text x="278.3" y="223.1" transform="rotate(-90 278.3 223.1)">5</text>
<text x="280.8" y="223.1" transform="rotate(-90 280.8 223.1)">6</text>
<text x="283.4" y="223.1" transform="rotate(-90 283.4 223.1)">7</text>
<text x="285.9" y="223.1" transform="rotate(-90 285.9 223.1)">8</text>
</g>
<text font-size="2" fill="#808080" x="118.6" y="120.6">v1.04 onwards</text>
</svg>
